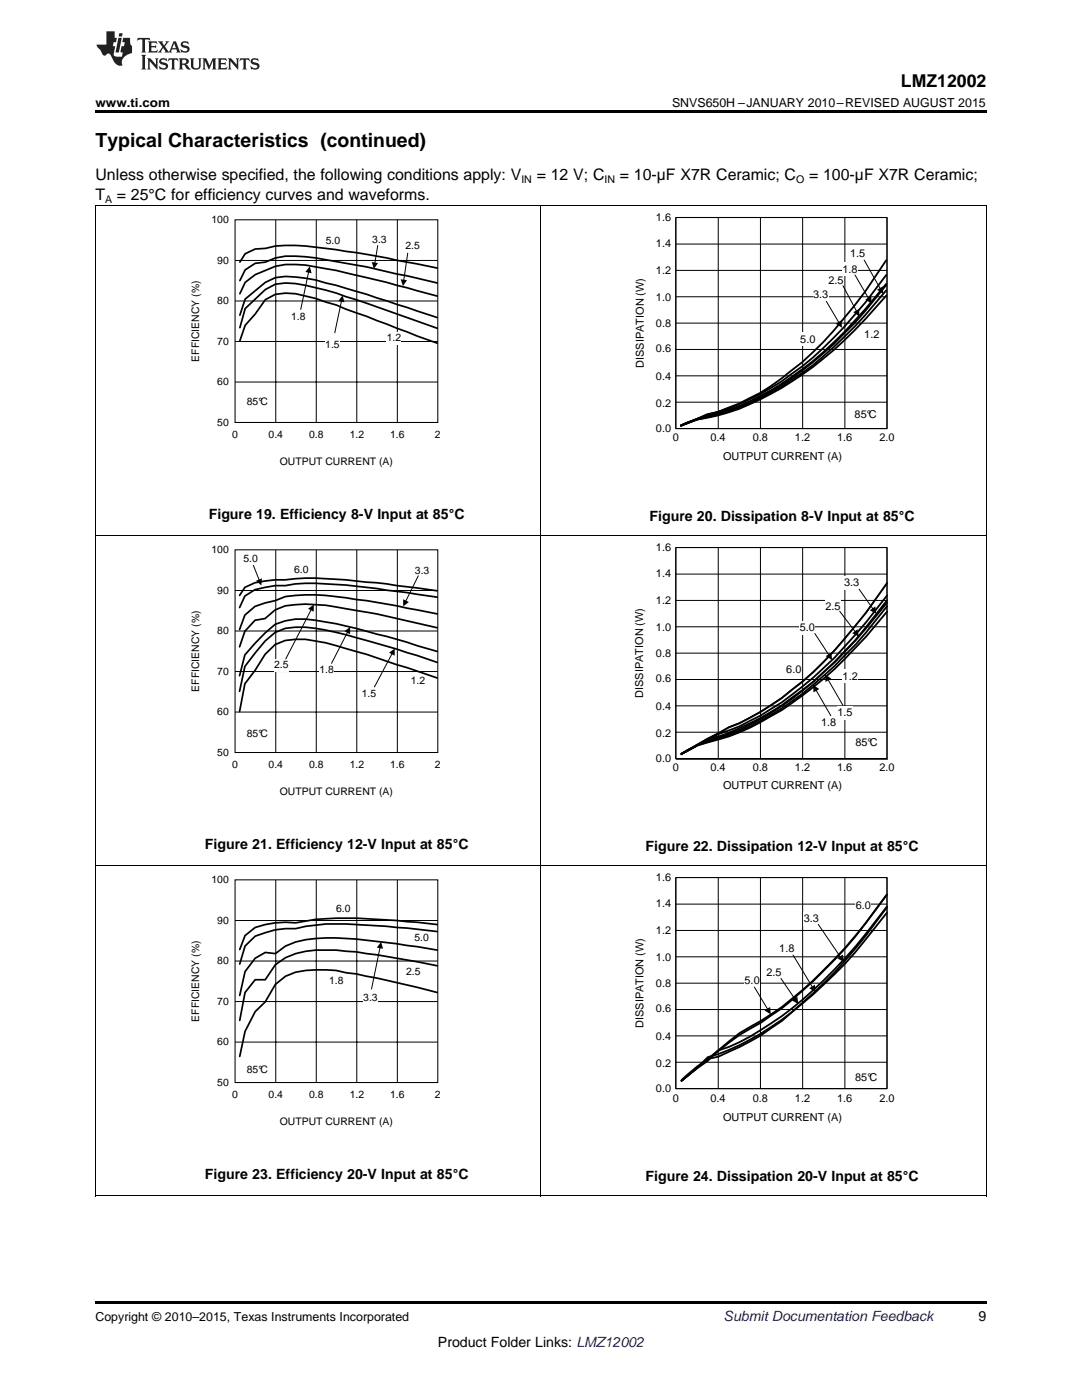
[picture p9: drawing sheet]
<svg xmlns="http://www.w3.org/2000/svg" width="216mm" height="279mm" viewBox="0 0 216 279" stroke-linecap="round" stroke-linejoin="round" font-family="sans-serif">
<path d="M19 238.7h.2zM196.7 238.7h.1zM19 259.7h177.8v.5h-177.8z" fill="#000"/>
<g fill="none" stroke="#000" stroke-width=".2">
<path d="M19.1 172.9v65.8M107.9 172.9v65.8M143.3 175.1v42.2M151.7 175.1v42.2M160.2 175.1v42.2M168.6 175.1v42.2M177 175.1v42.2h-42.1l-.1-42.1M196.8 172.9v65.8M134.9 196.2h42.1M134.9 191h42.1M134.9 185.7h42.1M134.9 180.4h42.1"/>
<path d="M134.9 212h42.1M134.9 206.7h42.1M134.9 201.5h42.1M19 238.7h177.8"/>
</g>
<path d="M134.9 175.1h42.1v42.2h-42.1z" fill="none" stroke="#000" stroke-width=".22"/>
<g fill="#fff">
<path d="M155.5 188.1h3v2.6h-3z" fill-rule="evenodd"/>
<path d="M160.4 182h3v2.6h-3z" fill-rule="evenodd"/>
<path d="M148.6 194.3h3v2.7h-3z" fill-rule="evenodd"/>
<path d="M152.9 192.8h3.1v2.6h-3.1z" fill-rule="evenodd"/>
<path d="M170.6 213.7h4.9v2.6h-4.9z" fill-rule="evenodd"/>
</g>
<path d="M177 181.1a98.2 98.2 0 0 1-18.9 20.8l-2.1 1.8a58.8 58.8 0 0 1-12.6 7.2l-2.2 .5-2 1.4-3.2 2.8M177 182.2a95.9 95.9 0 0 1-12.7 14.3 62.2 62.2 0 0 1-21 13.9l-2.1 .6-2 2-3.2 2.7M177 180.9a101.5 101.5 0 0 1-21 21.9 45 45 0 0 1-12.7 6.9l-2.1 2-5.2 4M136 215.7l7.3-6a32.3 32.3 0 0 1 8.5-6 73.5 73.5 0 0 0 14.7-12.3 106.6 106.6 0 0 0 10.5-12.9 103.9 103.9 0 0 1-21 22.7 60.7 60.7 0 0 1-8.4 5.3l-6.4 4.9z" fill="none" stroke="#000" stroke-width=".36"/>
<path d="M170.7 179.4h3.1v2.6h-3.1z" fill-rule="evenodd" fill="#fff"/>
<path d="M55 175.6v40.4M63.1 175.6v40.4M71.2 175.6v40.4M79.3 175.6v40.4M46.9 183.7h40.5M46.9 191.8h40.5M46.9 199.9h40.5M150.5 197l2.7 4.4M155.8 195.3l2.8 4.1M158.2 190.6l3.9 6.4M163.3 184.5l4.4 6.5M46.9 208h40.5" fill="none" stroke="#000" stroke-width=".2"/>
<path d="M158 199.6l1.1-.7 .2 1.5zM161.5 197.2l1.1-.7 .1 1.5zM167.1 191.3l1.1-.8 .2 1.5zM152.5 201.6l1.2-.6 .1 1.5z" fill="#000"/>
<path d="M46.9 175.6h40.5v40.4h-40.5z" fill="none" stroke="#000" stroke-width=".21"/>
<g fill="#fff">
<path d="M65.7 194.6h2.9v2.5h-2.9z" fill-rule="evenodd"/>
<path d="M72.5 197.9h2.9v2.5h-2.9z" fill-rule="evenodd"/>
<path d="M82.7 186h2.9v2.5h-2.9z" fill-rule="evenodd"/>
</g>
<path d="M75.8 189.1l-1.7 8.3" fill="none" stroke="#000" stroke-width=".2"/>
<path d="M76.1 188l.3 1.4-1.2-.3z" fill="#000"/>
<g fill="#fff">
<path d="M81.1 192.8h2.8v2.4h-2.8z" fill-rule="evenodd"/>
<path d="M67 180.1h2.9v2.4h-2.9z" fill-rule="evenodd"/>
</g>
<path d="M87.3 198.1l-12.2-2.9-4-.8-2-.3a23.2 23.2 0 0 0-10.1-.1l-2 .8-2 1.7-2.1 3.4-2 2-2 3.9-1.1 5M87.3 192.7l-4.1-.8a146.4 146.4 0 0 0-16.1-2.3 19.3 19.3 0 0 0-10.1 1.5l-2 1.4-2.1 3h-2l-2 2.6-1.1 5.5M87.3 189.6a181.6 181.6 0 0 0-20.2-2.4 28.8 28.8 0 0 0-8.1 .8l-2 .8-2 1.5-2.1-.2-2 1.1-2 2.7-1.1 4.8M87.3 185.9a171.8 171.8 0 0 0-22.3-1.5l-4 .5-2 .4a16.7 16.7 0 0 0-8.1 1.5l-2 2-1.1 3.6M87.3 184.5a176.7 176.7 0 0 0-20.2-1.3 36 36 0 0 0-8.1 1 18.2 18.2 0 0 0-8.1 .9l-2 1.6-1.1 2.8" fill="none" stroke="#000" stroke-width=".35"/>
<path d="M49.3 212.2h4.6v2.5h-4.6z" fill-rule="evenodd" fill="#fff"/>
<g fill="none" stroke="#000" stroke-width=".2">
<path d="M19.1 107v65.9M107.9 107v65.9M134.9 119.8h42.1M134.9 114.6h42.1M143.3 109.3v42.1M151.7 109.3v42.1M160.2 109.3v42.1M168.6 109.3v42.1M177 109.3v42.1h-42.1l-.1-42.1M196.8 107v65.9M134.9 135.6h42.1M134.9 130.3h42.1"/>
<path d="M134.9 125.1h42.1M165.2 135.6l3 5.1M134.9 146.1h42.1M134.9 140.9h42.1M19 172.8h177.8"/>
</g>
<path d="M134.9 109.3h42.1v42.1h-42.1z" fill="none" stroke="#000" stroke-width=".22"/>
<path d="M164.6 134.6l1.3 .8-1.2 .7z" fill="#000"/>
<path d="M170.7 147h4.9v2.6h-4.9z" fill-rule="evenodd" fill="#fff"/>
<path d="M134.9 151.5h42.2" fill="none" stroke="#000" stroke-width=".2"/>
<path d="M177 116.5a111.2 111.2 0 0 1-16.8 19.4 61.1 61.1 0 0 1-12.6 8.3l-2.2 .9-4.2 2.2-5.2 3.1" fill="none" stroke="#000" stroke-width=".22"/>
<path d="M177 119.8a87.2 87.2 0 0 1-23.2 22.5 42 42 0 0 1-12.6 5.5l-2.1 .9-3.1 1.7M177 118.8a113 113 0 0 1-14.7 16.4 60.2 60.2 0 0 1-16.9 10.6 53.5 53.5 0 0 0-9.4 4.6M177 116.3a102.8 102.8 0 0 1-16.8 19.7 61.1 61.1 0 0 1-12.6 8.4l-2.2 .8-8.4 4.6-1 .8M177 122.1a92.1 92.1 0 0 1-16.8 16.7 53.7 53.7 0 0 1-16.8 8.8l-4.3 1.2-3.1 1.6M177 121a98.2 98.2 0 0 1-16.8 17.4 53.2 53.2 0 0 1-19 9.7l-2.1 .7-3.1 1.6M177 120.3a98.2 98.2 0 0 1-16.8 17.4 55.6 55.6 0 0 1-16.8 9.3l-2.2 .5-2.1 1.3-3.1 1.6" fill="none" stroke="#000" stroke-width=".36"/>
<g fill="#fff">
<path d="M168.1 133.7h3.1v2.6h-3.1z" fill-rule="evenodd"/>
<path d="M167.1 141h3v2.6h-3z" fill-rule="evenodd"/>
<path d="M163.8 142.9h3.1v2.6h-3.1z" fill-rule="evenodd"/>
<path d="M164.7 119.7h3v2.6h-3z" fill-rule="evenodd"/>
<path d="M168.4 115h3.1v2.7h-3.1z" fill-rule="evenodd"/>
<path d="M159.6 124h3v2.6h-3z" fill-rule="evenodd"/>
<path d="M156.9 132.4h3v2.6h-3z" fill-rule="evenodd"/>
</g>
<path d="M46.9 117.8h40.5M55 109.7v40.5M63.1 109.7v40.5M71.2 109.7v40.5M79.3 109.7v40.5M171.4 117.6l2.8 3.9M46.9 125.9h40.5M46.9 134h40.5M162.6 126.4l2.8 4.3M162.8 137.7l3 5.1M167.5 122l3.2 4.1M46.9 142.1h40.5" fill="none" stroke="#000" stroke-width=".2"/>
<path d="M162.2 136.7l1.3 .8-1.2 .7zM164.8 131l1.1-.8 .1 1.5zM170 126.4l1.1-.8 .3 1.4zM173.6 121.8l1.1-.8 .2 1.5z" fill="#000"/>
<path d="M46.9 109.7h40.5v40.5h-40.5z" fill="none" stroke="#000" stroke-width=".21"/>
<g fill="#fff">
<path d="M72.2 137.2h2.9v2.5h-2.9z" fill-rule="evenodd"/>
<path d="M81.9 134.7h2.9v2.5h-2.9z" fill-rule="evenodd"/>
<path d="M63.7 132.4h2.9v2.5h-2.9z" fill-rule="evenodd"/>
</g>
<path d="M69.4 126.1l-3.2 6.3M78.3 130.4l-3.6 6.7" fill="none" stroke="#000" stroke-width=".2"/>
<path d="M68.7 126l1.2-.9v1.5zM77.6 130.3l1.2-.9-.1 1.5z" fill="#000"/>
<path d="M54.7 131.5h2.9v2.5h-2.9z" fill-rule="evenodd" fill="#fff"/>
<path d="M87.3 119.2l-4.1-.6a159.9 159.9 0 0 0-22.2-2.2l-2.1 .1-2 .4h-2l-4 .8-2 1.3-1.1 2.3M87.3 117.9l-8.1-1a165.2 165.2 0 0 0-18.2-1.5l-4.1 .3h-2l-4 .6-2 .9-1.1 1.6M87.3 135.3l-14.2-4.7-4.1-1.2a31.3 31.3 0 0 0-10.1-1.8l-2 .2-2 .8-2 2-2 3.2-2 2.7-1.1 5.5M87.3 132.2a232.6 232.6 0 0 0-22.3-6.5 20.5 20.5 0 0 0-8.1-.3l-2 .8-2 1.7-4 5.1-1.1 5M87.3 130l-6.1-1.8a194.9 194.9 0 0 0-16.2-4.1 16.4 16.4 0 0 0-10.1 .5l-2 1.7-4 4.4-1.1 4.2M87.3 125.3a200.9 200.9 0 0 0-22.3-4.5 28.3 28.3 0 0 0-8.1 .1l-2 .8-2 1.7-2 .4-2 2.2-1.1 3.1M87.3 122.5a211.6 211.6 0 0 0-22.3-3.7 35.5 35.5 0 0 0-8.1 .3l-2 .8-2 .4-2 .7-2 1.8-1.1 2.8" fill="none" stroke="#000" stroke-width=".35"/>
<path d="M50.3 112.2l1.4 3.6M62.1 121.6l-5.1 9.9" fill="none" stroke="#000" stroke-width=".2"/>
<path d="M51.1 115.9l1.2-.5-.2 1.4zM61.5 121.5l1.1-.8v1.4z" fill="#000"/>
<path d="M82.8 112.6h2.9v2.5h-2.9z" fill-rule="evenodd" fill="#fff"/>
<path d="M83.5 114.9l-2.6 5.1" fill="none" stroke="#000" stroke-width=".2"/>
<path d="M80.4 119.6l1.2 .5-1.1 .9z" fill="#000"/>
<g fill="#fff">
<path d="M48.6 110.2h2.9v2.5h-2.9z" fill-rule="evenodd"/>
<path d="M58.7 112.4h2.9v2.5h-2.9z" fill-rule="evenodd"/>
<path d="M49.3 145.3h4.6v2.5h-4.6z" fill-rule="evenodd"/>
</g>
<g fill="none" stroke="#000" stroke-width=".2">
<path d="M19.1 41.1v65.9M107.9 41.1v65.9M134.9 59.2h42.1M134.9 54h42.1M134.9 48.7h42.1M143.3 43.4v42.1M151.7 43.4v42.1M160.2 43.4v42.1M168.6 43.4v42.1M177 43.4v42.1h-42.1l-.1-42.1M196.8 41.1v65.9M134.9 75h42.1"/>
<path d="M134.9 69.7h42.1M134.9 64.5h42.1M134.9 80.3h42.1M19 106.9h177.8"/>
</g>
<path d="M134.9 43.4h42.1v42.1h-42.1z" fill="none" stroke="#000" stroke-width=".22"/>
<path d="M176.8 59a86 86 0 0 1-16.8 15.8 55.1 55.1 0 0 1-16.8 8.1l-4.2 .8-3.1 1.3M176.8 57.9a103.7 103.7 0 0 1-14.6 15l-2.2 1.5a59 59 0 0 1-12.6 7 42.1 42.1 0 0 1-8.4 2.3l-3.1 1.2M176.8 56.9a91.4 91.4 0 0 1-16.8 17.1 50.5 50.5 0 0 1-18.9 9.2l-5.2 1.7M176.8 56.6a91.4 91.4 0 0 1-16.8 17.1 53.9 53.9 0 0 1-16.8 8.7 34.2 34.2 0 0 0-7.3 2.5M176.8 54.9a91.8 91.8 0 0 1-16.8 18.2 52 52 0 0 1-16.8 9.1l-2.1 .5-5.2 2.2M176.8 51.9a105.3 105.3 0 0 1-14.6 18.4 81.2 81.2 0 0 1-10.6 8.1 44.5 44.5 0 0 1-10.5 4.4l-5.2 2.1" fill="none" stroke="#000" stroke-width=".36"/>
<g fill="#fff">
<path d="M168.1 52.4h3v2.7h-3z" fill-rule="evenodd"/>
<path d="M162.2 57.4h3.1v2.7h-3.1z" fill-rule="evenodd"/>
<path d="M159.7 66.4h3v2.6h-3z" fill-rule="evenodd"/>
<path d="M165.3 54.7h3v2.6h-3z" fill-rule="evenodd"/>
<path d="M169.6 49.4h3.1v2.6h-3.1z" fill-rule="evenodd"/>
<path d="M172.5 65.5h3v2.7h-3z" fill-rule="evenodd"/>
<path d="M170.5 81.4h4.9v2.6h-4.9z" fill-rule="evenodd"/>
</g>
<path d="M46.9 52h40.5M55 43.9v40.4M63.1 43.9v40.4M71.2 43.9v40.4M79.3 43.9v40.4M168.2 57l2.7 5.1M170.6 54.9l2.7 4.7M172.4 51.9l3.3 5.7M46.9 76.2h40.5M46.9 60.1h40.5M46.9 68.2h40.5M164.9 60.1l2.5 4.3" fill="none" stroke="#000" stroke-width=".2"/>
<path d="M172.7 59.8l1.1-.7 .1 1.5zM175 57.8l1.2-.6v1.5zM166.7 64.6l1.2-.7 .1 1.5zM170.3 62.3l1.1-.6 .1 1.5z" fill="#000"/>
<path d="M46.9 43.9h40.5v40.4h-40.5z" fill="none" stroke="#000" stroke-width=".21"/>
<g fill="#fff">
<path d="M58.1 62.1h2.9v2.5h-2.9z" fill-rule="evenodd"/>
<path d="M74.3 46.5h2.9v2.5h-2.9z" fill-rule="evenodd"/>
<path d="M65 46.8h2.9v2.5h-2.9z" fill-rule="evenodd"/>
</g>
<path d="M47.9 58.6l1-2.2 2-1.6 2-.8a13.1 13.1 0 0 1 8.1-1.1 183.4 183.4 0 0 1 18.2 4.1l8.1 2.1M47.9 56l1-2.1 2-1.3 2-.3a13 13 0 0 1 8.1-1.1 198.5 198.5 0 0 1 18.2 3.5l8.1 1.8M47.9 52.3l1-1.7 2-.9 2-.1a24.7 24.7 0 0 1 10.1-.3 175.3 175.3 0 0 1 18.2 3l6.1 1.2M47.9 68l1-3.1 2-2.2 2-2.9 2.1-1.1 2-.2 2 .1 4 1 4.1 1.3 1.9 .8 4.2 1.4 14.1 5.4M47.9 65.4l1-3.8 2-1.9a7.6 7.6 0 0 1 8.1-3.1l2 .4a72.3 72.3 0 0 1 10.1 2.8l16.2 5.7M47.9 62.9l1-3.2 2-1.7a8.2 8.2 0 0 1 8.1-2.7l4 .6a229.3 229.3 0 0 1 20.2 6.2l4.1 1.3" fill="none" stroke="#000" stroke-width=".35"/>
<path d="M61.6 54.3l-1.6 7.5M75.4 49l-.6 3.6M81.4 50.5l-.8 5.5" fill="none" stroke="#000" stroke-width=".2"/>
<path d="M61.8 53.2l.4 1.3-1.3-.2zM74.2 52.3l1.2 .2-.8 1.2zM80 55.7l1.2 .2-.8 1.2z" fill="#000"/>
<path d="M80.9 47.8h2.9v2.5h-2.9z" fill-rule="evenodd" fill="#fff"/>
<path d="M68.1 60.1l-1.3 6.3" fill="none" stroke="#000" stroke-width=".2"/>
<path d="M68.4 59l.3 1.3-1.2-.2z" fill="#000"/>
<g fill="#fff">
<path d="M64.9 67.5h2.9v2.5h-2.9z" fill-rule="evenodd"/>
<path d="M77.2 66.2h2.8v2.5h-2.8z" fill-rule="evenodd"/>
<path d="M49.3 78.9h4.6v2.5h-4.6z" fill-rule="evenodd"/>
</g>
<path d="M19 41.1h177.8" fill="none" stroke="#000" stroke-width=".2"/>
<path d="M19 22h177.8v.5h-177.8z" fill="#000"/>
<g fill="#231f20">
<path d="M27.5 7.6l-.1 .5 .4-.2h.6v.1v2.1l-.2 .4h1l-.3-.4v-2.1l.1-.1h.5l.5 .2-.2-.5zM29.5 8.3l.2 .3v1.5l-.2 .4h1.8l.2-.6a1.04 1.04 0 0 1-1.3 .2v-.7h.6l.3 .2v-.6l-.3 .2h-.6v-.6l.8-.1 .4 .3-.2-.5zM31.5 8.3l.9 1.1-.9 1.1h.8l-.2-.2 .5-.7 .4 .7-.2 .2h1.5l-.1-.2 .1-.4h.9l.1 .4-.2 .2h1l-.3-.3-.7-1.9h-.5l-.9 2-.8-1 .9-1h-.8l.1 .3-.3 .5-.4-.6 .2-.2zM34.7 8.6l.4 1h-.7zM36.3 8.4a.63 .63 0 0 0-.2 .7 .63 .63 0 0 0 .6 .4l.6 .2 .1 .2a.75 .75 0 0 1-.7 .4 .75 .75 0 0 1-.6-.5l.1 .7 .1-.1a1.11 1.11 0 0 0 1.5-.6 1.13 1.13 0 0 0-1.2-.8l-.1-.4a1.04 1.04 0 0 1 1.2 .2l-.2-.5-.1 .1-.5-.2zM28.2 10.9l.2 .4v2.2l-.2 .4h1l-.3-.4v-2.2l.3-.4zM29.3 11.6l.3 .4v1.5l-.3 .4h.8l-.2-.4v-1.3l1.5 1.7v-1.9l.2-.4h-.7l.2 .4v.9l-1.1-1.3zM32 11.8a.62 .62 0 0 0-.2 .7 .62 .62 0 0 0 .6 .4l.6 .1 .1 .3a.76 .76 0 0 1-.7 .3 .76 .76 0 0 1-.6-.4l.1 .7 .1-.1a1.11 1.11 0 0 0 1.5-.6 1.13 1.13 0 0 0-1.2-.8l-.1-.4a1.04 1.04 0 0 1 1.2 .2l-.2-.6-.1 .1-.5-.1zM33.7 11.6l-.2 .6a.61 .61 0 0 1 .8-.3v1.6l-.2 .4h.9l-.2-.4v-1.6a.63 .63 0 0 1 .8 .3l-.2-.6zM35.6 11.6l.3 .4v1.5l-.3 .4h1l-.2-.2v-.8l.5 .2a.76 .76 0 0 0 1.2 .7l-1-1a.58 .58 0 0 0 .6-.5 .58 .58 0 0 0-.5-.6zM36.4 11.9h.1a.45 .45 0 0 1 .5 .1 .45 .45 0 0 1 .1 .5l-.7 .2zM37.9 11.6l.2 .2a2.17 2.17 0 0 0 .3 1.9 .99 .99 0 0 0 1.6-.6v-1.1l.2-.4h-.7l.2 .2a1.92 1.92 0 0 1-.2 1.8 .6 .6 0 0 1-.9-.5v-1.1l.2-.4zM40.4 11.6l.2 .4v1.5l-.2 .4h.7l-.2-.4v-1.4l.8 1.8 .8-1.8v1.4l-.2 .4h.9l-.2-.4v-1.5l.2-.4h-.8l-.6 1.5-.6-1.5zM43.4 11.6l.2 .4v1.5l-.2 .4h1.8l.2-.6a1.04 1.04 0 0 1-1.3 .1v-.6h.5l.4 .2v-.6l-.4 .2h-.5v-.7h.8l.3 .3-.1-.6zM45.5 11.6l.2 .4v1.5l-.2 .4h.7l-.2-.4v-1.3l1.5 1.7v-1.9l.2-.4h-.7l.2 .4v.9l-1.1-1.3zM47.9 11.6l-.1 .6a.61 .61 0 0 1 .8-.3v1.6l-.3 .4h1l-.3-.4 .1-1.6a.63 .63 0 0 1 .7 .3l-.1-.6zM50.2 11.8a.62 .62 0 0 0-.2 .7 .62 .62 0 0 0 .6 .4l.6 .1 .2 .3a.76 .76 0 0 1-.8 .3 .76 .76 0 0 1-.6-.4l.1 .7 .2-.1a1.11 1.11 0 0 0 1.5-.6 1.13 1.13 0 0 0-1.3-.8l-.1-.4a1.04 1.04 0 0 1 1.2 .2l-.1-.6-.2 .1-.5-.1z"/>
<path d="M21.2 6.3v2.6h-1.9l.1 .4 .7 .9a.91 .91 0 0 0 1 .8 .56 .56 0 0 1 .5-.3 .56 .56 0 0 1 .5 .3l.4 .8a1.53 1.53 0 0 0 1.9 1.2 1.54 1.54 0 0 1 1-2.1l.9-.3v-1.4a1.52 1.52 0 0 1-.3-1.6h-1.4l-.2 .8h.5l-.2 .8h-.4l-.2 1v.2l.4 .1-.2 .8a1.93 1.93 0 0 1-1.6-.3l.3-1.8h-.5l.2-.8h.4l.2-.8h-.4v-1.3zM23.6 7.6l-.6 2.9h.7l.6-2.9zM23.8 6.6l-.1 .7h.6l.2-.7z"/>
</g>
<text font-size="3.9" x="19" y="29.3">Typical Characteristics (continued)</text>
<text font-size="3.5" x="179.8" y="17.3">LMZ12002</text>
<g font-size="3.2">
<text x="19" y="36">Unless otherwise specified, the following conditions apply: V</text>
<text x="107.1" y="36">= 12 V; C</text>
<text x="123.7" y="36">= 10-µF X7R Ceramic; C</text>
<text x="161.4" y="36">= 100-µF X7R Ceramic;</text>
<text x="19" y="39.9">T</text>
<text x="23.3" y="39.9">= 25°C for efficiency curves and waveforms.</text>
</g>
<g font-size="2.8">
<text x="41.7" y="103.5">Figure 19. Efficiency 8-V Input at 85°C</text>
<text x="129.6" y="104">Figure 20. Dissipation 8-V Input at 85°C</text>
<text x="40.9" y="169.4">Figure 21. Efficiency 12-V Input at 85°C</text>
<text x="128.8" y="169.8">Figure 22. Dissipation 12-V Input at 85°C</text>
<text x="40.9" y="235.2">Figure 23. Efficiency 20-V Input at 85°C</text>
<text x="128.8" y="235.7">Figure 24. Dissipation 20-V Input at 85°C</text>
<text x="195.3" y="263.6">9</text>
<text x="87.4" y="268.9">Product Folder Links: LMZ12002</text>
</g>
<text font-size="2.8" fill="#0000c8" x="144.4" y="263.6">Submit Documentation Feedback</text>
<g font-size="2.5">
<text x="19" y="21.4">www.ti.com</text>
<text x="134.1" y="21.4">SNVS650H –JANUARY 2010–REVISED AUGUST 2015</text>
<text x="19" y="263.6">Copyright © 2010–2015, Texas Instruments Incorporated</text>
</g>
<g font-size="2.2">
<text x="130.9" y="44.1">1.6</text>
<text x="130.9" y="49.3">1.4</text>
<text x="169.6" y="51.4">1.5</text>
<text x="130.9" y="54.7">1.2</text>
<text x="162.2" y="59.4">3.3</text>
<text x="165.3" y="56.7">2.5</text>
<text x="168.1" y="54.4">1.8</text>
<text x="130.9" y="65.2">0.8</text>
<text x="130.9" y="60.1">1.0</text>
<text x="130.9" y="70.3">0.6</text>
<text x="159.7" y="68.4">5.0</text>
<text x="172.5" y="67.5">1.2</text>
<text x="128.5" y="73.4" transform="rotate(-90 128.5 73.4)">DISSIPATION (W)</text>
<text x="130.9" y="75.8">0.4</text>
<text x="130.9" y="81.2">0.2</text>
<text x="170.5" y="83.4">85°C</text>
<text x="130.9" y="86.2">0.0</text>
<text x="134.2" y="88">0</text>
<text x="141.8" y="88">0.4</text>
<text x="150.2" y="88">0.8</text>
<text x="158.6" y="88">1.2</text>
<text x="167" y="88">1.6</text>
<text x="175.5" y="88">2.0</text>
<text x="144.3" y="91.7">OUTPUT CURRENT (A)</text>
<text x="130.9" y="110">1.6</text>
<text x="130.9" y="115.1">1.4</text>
<text x="168.4" y="117">3.3</text>
<text x="130.9" y="120.6">1.2</text>
<text x="159.6" y="126">5.0</text>
<text x="164.7" y="121.6">2.5</text>
<text x="130.9" y="131">0.8</text>
<text x="130.9" y="126">1.0</text>
<text x="130.9" y="136.2">0.6</text>
<text x="156.9" y="134.4">6.0</text>
<text x="168.1" y="135.6">1.2</text>
<text x="128.3" y="139.3" transform="rotate(-90 128.3 139.3)">DISSIPATION (W)</text>
<text x="130.9" y="141.6">0.4</text>
<text x="167.1" y="143">1.5</text>
<text x="130.9" y="147.1">0.2</text>
<text x="163.8" y="144.9">1.8</text>
<text x="170.7" y="149">85°C</text>
<text x="130.9" y="152.1">0.0</text>
<text x="134.2" y="153.9">0</text>
<text x="141.8" y="153.9">0.4</text>
<text x="150.2" y="153.9">0.8</text>
<text x="158.6" y="153.9">1.2</text>
<text x="167" y="153.9">1.6</text>
<text x="175.5" y="153.9">2.0</text>
<text x="144.3" y="157.4">OUTPUT CURRENT (A)</text>
<text x="130.9" y="175.8">1.6</text>
<text x="130.9" y="181">1.4</text>
<text x="160.4" y="184">3.3</text>
<text x="170.7" y="181.3">6.0</text>
<text x="130.9" y="191.9">1.0</text>
<text x="130.9" y="186.4">1.2</text>
<text x="155.5" y="190">1.8</text>
<text x="130.9" y="196.9">0.8</text>
<text x="148.6" y="196.3">5.0</text>
<text x="152.9" y="194.8">2.5</text>
<text x="130.9" y="202">0.6</text>
<text x="128.4" y="205.1" transform="rotate(-90 128.4 205.1)">DISSIPATION (W)</text>
<text x="130.9" y="207.5">0.4</text>
<text x="130.9" y="212.9">0.2</text>
<text x="170.6" y="215.7">85°C</text>
<text x="130.9" y="218">0.0</text>
<text x="134.2" y="219.8">0</text>
<text x="141.8" y="219.8">0.4</text>
<text x="150.2" y="219.8">0.8</text>
<text x="158.6" y="219.8">1.2</text>
<text x="167" y="219.8">1.6</text>
<text x="175.5" y="219.8">2.0</text>
<text x="144.3" y="223.7">OUTPUT CURRENT (A)</text>
</g>
<g font-size="2.1">
<text x="21" y="40.5">A</text>
<text x="104" y="36.6">IN</text>
<text x="120.6" y="36.6">IN</text>
<text x="158.9" y="36.6">O</text>
<text x="42.2" y="44.5">100</text>
<text x="43.4" y="52.6">90</text>
<text x="65" y="48.6">5.0</text>
<text x="74.3" y="48.4">3.3</text>
<text x="80.9" y="49.6">2.5</text>
<text x="43.4" y="60.7">80</text>
<text x="58.1" y="63.9">1.8</text>
<text x="43.4" y="68.8">70</text>
<text x="64.9" y="69.4">1.5</text>
<text x="77.2" y="68.1">1.2</text>
<text x="39.7" y="72.2" transform="rotate(-90 39.7 72.2)">EFFICIENCY (%)</text>
<text x="43.4" y="76.9">60</text>
<text x="49.3" y="80.8">85°C</text>
<text x="43.4" y="84.9">50</text>
<text x="46.3" y="87.4">0</text>
<text x="53.6" y="87.4">0.4</text>
<text x="61.7" y="87.4">0.8</text>
<text x="69.8" y="87.4">1.2</text>
<text x="77.8" y="87.4">1.6</text>
<text x="86.8" y="87.4">2</text>
<text x="55.8" y="92.7">OUTPUT CURRENT (A)</text>
<text x="42.2" y="110.4">100</text>
<text x="48.6" y="112.1">5.0</text>
<text x="43.4" y="118.5">90</text>
<text x="58.7" y="114.3">6.0</text>
<text x="82.8" y="114.5">3.3</text>
<text x="43.4" y="126.6">80</text>
<text x="43.4" y="134.7">70</text>
<text x="54.7" y="133.4">2.5</text>
<text x="63.7" y="134.3">1.8</text>
<text x="81.9" y="136.5">1.2</text>
<text x="39.7" y="138" transform="rotate(-90 39.7 138)">EFFICIENCY (%)</text>
<text x="43.4" y="142.7">60</text>
<text x="72.2" y="139.1">1.5</text>
<text x="49.3" y="147.2">85°C</text>
<text x="43.4" y="150.8">50</text>
<text x="46.3" y="153.3">0</text>
<text x="53.6" y="153.3">0.4</text>
<text x="61.7" y="153.3">0.8</text>
<text x="69.8" y="153.3">1.2</text>
<text x="77.8" y="153.3">1.6</text>
<text x="86.8" y="153.3">2</text>
<text x="55.8" y="158.6">OUTPUT CURRENT (A)</text>
<text x="42.2" y="176.2">100</text>
<text x="43.4" y="184.4">90</text>
<text x="67" y="181.9">6.0</text>
<text x="82.7" y="187.9">5.0</text>
<text x="43.4" y="192.5">80</text>
<text x="65.7" y="196.4">1.8</text>
<text x="81.1" y="194.6">2.5</text>
<text x="39.7" y="203.9" transform="rotate(-90 39.7 203.9)">EFFICIENCY (%)</text>
<text x="43.4" y="200.6">70</text>
<text x="72.5" y="199.8">3.3</text>
<text x="43.4" y="208.6">60</text>
<text x="49.3" y="214.1">85°C</text>
<text x="43.4" y="216.7">50</text>
<text x="46.3" y="219.2">0</text>
<text x="53.6" y="219.2">0.4</text>
<text x="61.7" y="219.2">0.8</text>
<text x="69.8" y="219.2">1.2</text>
<text x="77.8" y="219.2">1.6</text>
<text x="86.8" y="219.2">2</text>
<text x="55.8" y="224.4">OUTPUT CURRENT (A)</text>
</g>
</svg>
